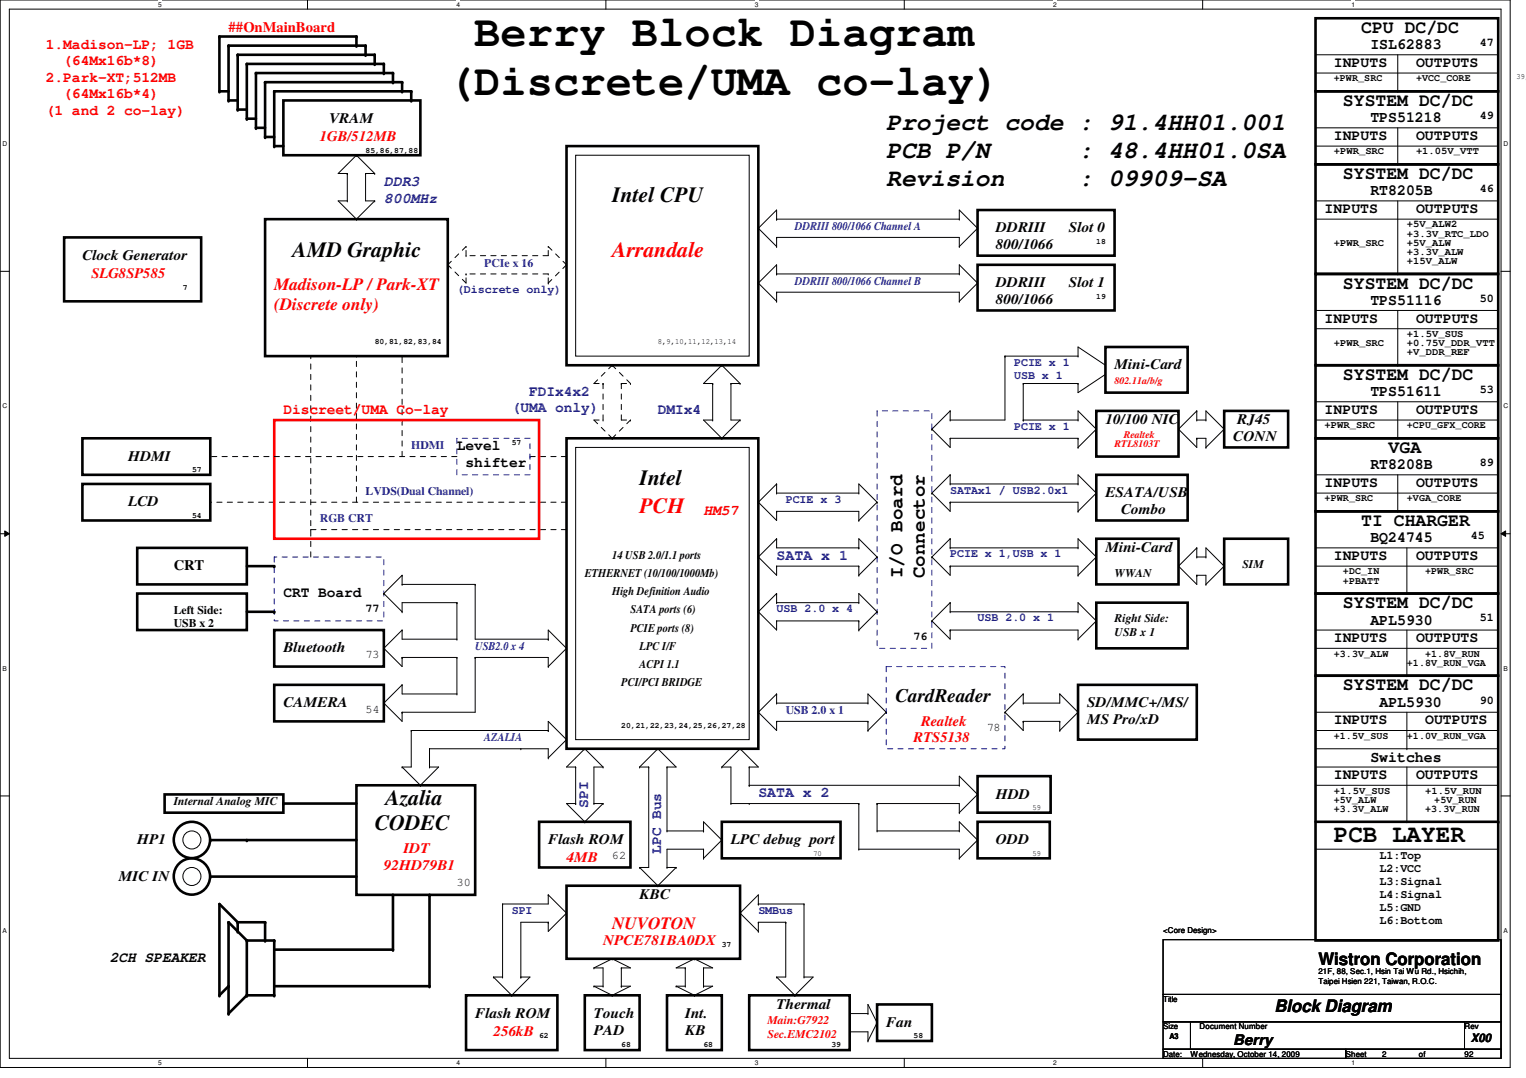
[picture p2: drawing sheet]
<svg xmlns="http://www.w3.org/2000/svg" width="297mm" height="210mm" viewBox="0 0 297 210" stroke-linecap="round" stroke-linejoin="round" font-family="sans-serif">
<path d="M0 0h294v207.9h-294zM1.8 1.8h290.4v204.3h-290.4z" fill="none" stroke="#000" stroke-width=".19"/>
<g fill="#fff">
<path d="M30.8 .2h.7v1.4h-.7z"/>
<path d="M30.8 206.2h.7v1.4h-.7z"/>
</g>
<path d="M59.9 0v1.8M59.9 206.1v1.8" fill="none" stroke="#000" stroke-width=".19"/>
<g fill="#fff">
<path d="M88.9 .2h.6v1.4h-.6z"/>
<path d="M88.9 206.2h.6v1.4h-.6z"/>
</g>
<path d="M117.9 0v1.8M117.9 206.1v1.8" fill="none" stroke="#000" stroke-width=".19"/>
<g fill="#fff">
<path d="M146.9 .2h.7v1.4h-.7z"/>
<path d="M146.9 206.2h.7v1.4h-.7z"/>
</g>
<path d="M176 0v1.8M176 206.1v1.8" fill="none" stroke="#000" stroke-width=".19"/>
<g fill="#fff">
<path d="M205 .2h.7v1.4h-.7z"/>
<path d="M205 206.2h.7v1.4h-.7z"/>
</g>
<path d="M234.1 0v1.8M234.1 206.1v1.8" fill="none" stroke="#000" stroke-width=".19"/>
<g fill="#fff">
<path d="M263.1 .2h.7v1.4h-.7z"/>
<path d="M263.1 206.2h.7v1.4h-.7z"/>
<path d="M.5 27.3h.9v1.4h-.9z"/>
<path d="M292.6 27.3h.9v1.4h-.9z"/>
<path d="M.5 78.4h.9v1.4h-.9z"/>
<path d="M292.6 78.4h.9v1.4h-.9z"/>
</g>
<path d="M0 52.8h1.8M292.2 52.8h1.8" fill="none" stroke="#000" stroke-width=".19"/>
<g fill="#fff">
<path d="M.5 129.5h.8v1.4h-.8z"/>
<path d="M292.6 129.5h.9v1.4h-.9z"/>
</g>
<path d="M0 103.9h1.8M.9 103.4l.9 .5-.9 .5zM292.2 103.9l.9-.5v1zM292.2 103.9h1.8" fill="none" stroke="#000" stroke-width=".19"/>
<path d="M.9 103.4l.9 .5-.9 .5zM292.2 103.9l.9-.5v1z" fill="#000"/>
<g fill="#fff">
<path d="M.5 180.5h.8v1.4h-.8z"/>
<path d="M292.6 180.5h.9v1.4h-.9z"/>
</g>
<g fill="none" stroke="#000" stroke-width=".19">
<path d="M256.1 10.7h35.5M256.1 14.2h35.5M272.1 17.8h.1M272.1 10.7v7.1M291.6 10.7h.1M291.6 14.2h.1M67.6 33.8h.1M67.6 39.1h.1M67.6 39.1h-1.8l3.6 3.6M67.6 33.8v5.3M69.4 30.2h.1M69.4 30.2l-3.6 3.6h1.8"/>
<path d="M69.4 30.2l3.5 3.6M71.2 33.8h.1M71.2 33.8v5.3h1.7M71.2 33.8h1.7M72.9 33.8h.1M72.9 39.1h.1M72.9 39.1l-3.5 3.6M112.1 30.2h33.7v39.1h-33.7zM256.1 39.1h35.5M256.1 28.4h35.5M256.1 24.9h35.5M272.1 32h.1"/>
<path d="M272.1 24.9v7.1M272.1 39.1v14.2M291.6 39.1h.1M291.6 28.4h.1M291.6 24.9h.1M69.4 42.7h.1M147.6 44.4h.1M147.6 55.1h.1M147.6 44.4l3.6 3.6M147.6 55.1l3.6 3.6M151.2 42.7h.1M151.2 48h.1"/>
<path d="M151.2 46.2h.1M151.2 53.3h.1M151.2 58.7h.1M151.2 56.9h.1M151.2 42.7h35.5M151.2 46.2h35.5v1.8M151.2 56.9h35.5v1.8M151.2 42.7v-1.8l-3.6 3.5M151.2 46.2v1.8M151.2 53.3v-1.7l-3.6 3.5M151.2 56.9v1.8M151.2 53.3h35.5"/>
<path d="M186.7 42.7h.1M186.7 48h.1M186.7 53.3h.1M186.7 58.7h.1M186.7 42.7v-1.8l3.6 3.5M186.7 53.3v-1.7l3.6 3.5M190.3 44.4h.1M190.3 55.1h.1M190.3 44.4l-3.6 3.6M190.3 55.1l-3.6 3.6M256.1 42.7h35.5M272.1 53.3h.1"/>
<path d="M291.6 42.7h.1M138.7 74.7h.1M138.7 74.7v7.1M140.5 71.1h.1M140.5 71.1l-3.6 3.6h1.8M140.5 71.1l3.6 3.6M142.3 74.7h.1M142.3 74.7v7.1h1.8M142.3 74.7h1.8M144.1 74.7h.1M195.6 69.3h.1M195.6 69.3v12.5h-10.6"/>
<path d="M195.6 69.3h14.2M199.2 74.7h.1M199.2 74.7h10.6M199.2 74.7v7.1M209.8 69.3h.1M209.8 74.7h.1M209.8 69.3v-1.7l5.4 3.5M215.2 71.1h.1M215.2 72.9h.1M215.2 72.9l-5.4 3.6v-1.8M256.1 64h35.5M256.1 60.5h35.5"/>
<path d="M256.1 78.2h35.5M272.1 71.1h.1M272.1 60.5v10.6M272.1 78.2v7.1M291.6 64h.1M291.6 60.5h.1M291.6 78.2h.1M112.1 87.1h33.7v56.9h-33.7zM138.7 81.8h.1M138.7 81.8h-1.8l3.6 3.5M140.5 85.3h.1M144.1 81.8h.1"/>
<path d="M144.1 81.8l-3.6 3.5M147.6 97.8h.1M147.6 97.8l3.6 3.5v-1.7M151.2 94.2h.1M151.2 99.6h.1M151.2 96h.1M151.2 96h16M151.2 94.2v1.8M151.2 94.2l-3.6 3.6M151.2 99.6h16v1.7M167.2 96h.1M167.2 96v-1.8l3.5 3.6"/>
<path d="M170.7 97.8h.1M170.7 97.8l-3.5 3.5M181.4 96h.1M181.4 83.6h.1M181.4 96l3.6 3.6v-1.8M181.4 83.6l3.6 3.5v-1.8M185 97.8h.1M185 92.5h.1M185 94.2h.1M185 81.8h.1M185 85.3h.1M185 80h.1"/>
<path d="M185 97.8h24.8v1.8M185 92.5l-3.6 3.5M185 80v1.8M185 92.5v1.7M185 85.3h24.8M185 94.2h24.8M185 80l-3.6 3.6M199.2 81.8h.1M199.2 81.8h10.6M209.8 85.3h.1M209.8 94.2h.1M209.8 99.6h.1"/>
<path d="M209.8 87.1h.1M209.8 81.8h.1M209.8 81.8v-1.8l3.6 3.6M209.8 85.3v1.8M209.8 94.2v-1.7l3.6 3.5M213.4 96h.1M213.4 83.6h.1M213.4 96l-3.6 3.6M213.4 83.6l-3.6 3.5M229.4 83.6h.1M229.4 83.6l3.6 3.5v-1.8M233 81.8h.1"/>
<path d="M233 85.3h.1M233 80h.1M233 81.8h1.7M233 85.3h1.7v1.8M233 80l-3.6 3.6M233 80v1.8M234.7 81.8h.1M234.7 87.1h.1M234.7 81.8v-1.8l3.6 3.6M238.3 83.6h.1M238.3 83.6l-3.6 3.5M256.1 92.5h.1"/>
<path d="M256.1 92.5h35.5M256.1 96h35.5M256.1 81.8h35.5M272.1 99.6h.1M272.1 85.3h.1M272.1 92.5v7.1M291.6 96h.1M291.6 81.8h.1M74.7 115.6h.1M74.7 115.6l3.6 3.5M78.3 113.8h.1M78.3 112h.1"/>
<path d="M78.3 119.1h.1M78.3 112v1.8M78.3 113.8h14.2M78.3 112l-3.6 3.6M88.9 117.3h.1M88.9 117.3h-10.6v1.8M88.9 117.3v7.2M92.5 113.8h.1M92.5 113.8v10.7h14.2M147.6 119.1h.1M147.6 108.5h.1M147.6 108.5l3.6 3.5v-1.8"/>
<path d="M147.6 119.1l3.6 3.6v-1.8M151.2 117.3h.1M151.2 115.6h.1M151.2 110.2h.1M151.2 104.9h.1M151.2 110.2h16M151.2 104.9v1.8h16M151.2 115.6v1.7M151.2 117.3h16M151.2 115.6l-3.6 3.5M151.2 104.9l-3.6 3.6M167.2 117.3h.1"/>
<path d="M167.2 112h.1M167.2 106.7h.1M167.2 101.3h.1M167.2 110.2h.1M167.2 106.7v-1.8l3.5 3.6M167.2 110.2v1.8M167.2 117.3v-1.7l3.5 3.5M170.7 119.1h.1M170.7 108.5h.1M170.7 119.1l-3.5 3.6M170.7 108.5l-3.5 3.5M181.4 108.5h.1"/>
<path d="M181.4 108.5l3.6 3.5v-1.8M185 119.1h.1M185 117.3h.1M185 110.2h.1M185 106.7h.1M185 104.9h.1M185 110.2h24.8v1.8M185 106.7h24.8M185 104.9v1.8M185 117.3v1.8M185 104.9l-3.6 3.6M185 117.3l-3.6 3.6"/>
<path d="M185 119.1h24.8M209.8 119.1h.1M209.8 112h.1M209.8 106.7h.1M209.8 106.7v-1.8l3.6 3.6M209.8 119.1v-1.8l3.6 3.6M213.4 108.5h.1M213.4 108.5l-3.6 3.5M229.4 110.2h.1M229.4 110.2l3.6 3.6v-1.8M233 112h.1M233 106.7h.1"/>
<path d="M233 108.5h.1M233 112h1.7v1.8M233 106.7v1.8M233 108.5h1.7M233 106.7l-3.6 3.5M234.7 113.8h.1M234.7 108.5h.1M234.7 108.5v-1.8l3.6 3.5M238.3 110.2h.1M238.3 110.2l-3.6 3.6M256.1 106.7h.1M256.1 110.2h35.5"/>
<path d="M256.1 106.7h35.5M273.9 115.6h.1M273.9 106.7v8.9M291.6 110.2h.1M74.7 126.2h.1M74.7 136.9h.1M74.7 126.2l3.6 3.6v-1.8M74.7 136.9l3.6 3.6v-1.8M78.3 122.7h.1M78.3 128h.1M78.3 138.7h.1M78.3 133.3h.1"/>
<path d="M78.3 133.3l-3.6 3.6M78.3 122.7v1.8h10.6M78.3 133.3v1.8h10.6M78.3 122.7l-3.6 3.5M78.3 128h10.6M88.9 124.5h.1M88.9 135.1h.1M88.9 128h.1M88.9 128v7.1M92.5 128h.1M92.5 128v10.7h-14.2M92.5 128h14.2v1.8"/>
<path d="M106.7 124.5h.1M106.7 129.8h.1M106.7 124.5v-1.8l3.6 3.5M110.3 126.2h.1M110.3 126.2l-3.6 3.6M147.6 138.7h.1M147.6 138.7l3.6 3.5v-1.7M151.2 120.9h.1M151.2 136.9h.1M151.2 135.1h.1M151.2 135.1v1.8M151.2 136.9h17.7"/>
<path d="M151.2 135.1l-3.6 3.6M151.2 120.9h16M167.2 122.7h.1M167.2 120.9h.1M167.2 120.9v1.8M168.9 136.9h.1M168.9 136.9v-1.8l3.6 3.6M172.5 138.7h.1M172.5 138.7l-3.6 3.5M181.4 120.9h.1M181.4 120.9l3.6 3.6v-1.8M185 122.7h.1"/>
<path d="M185 122.7h24.8v1.8M195.6 138.7h.1M195.6 138.7l3.6 3.5v-1.7M199.2 135.1h.1M199.2 136.9h.1M199.2 135.1v1.8M199.2 135.1l-3.6 3.6M206.3 135.1h.1M206.3 135.1v1.8h-7.1M206.3 135.1l3.5 3.6M209.8 138.7h.1M209.8 124.5h.1"/>
<path d="M209.8 138.7l-3.5 3.5M213.4 120.9h.1M213.4 120.9l-3.6 3.6M256.1 122.7h.1M256.1 126.2h35.5M256.1 122.7h35.5M256.1 138.7h35.5M273.9 131.6h.1M273.9 122.7v8.9M273.9 138.7v7.1M291.6 126.2h.1M291.6 138.7h.1"/>
<path d="M0 155h1.8M78.3 149.4h.1M78.3 149.4l3.5 3.5M80 142.2h.1M80 142.2h26.7M80 142.2v7.2h-1.7M81.8 152.9h.1M83.6 149.4h.1M83.6 145.8h.1M83.6 149.4h1.8l-3.6 3.5M83.6 145.8h23.1v1.8M83.6 145.8v3.6"/>
<path d="M101.4 145.8h.1M106.7 142.2h.1M106.7 147.6h.1M106.7 142.2v-1.7l3.6 3.5M110.3 144h.1M110.3 144l-3.6 3.6M112.1 149.4h.1M112.1 156.5h.1M112.1 149.4v7.1M112.1 156.5h-1.8l3.5 3.5M113.8 145.8h.1M113.8 145.8l-3.5 3.6h1.8"/>
<path d="M113.8 145.8l3.6 3.6M115.6 156.5h.1M115.6 156.5h1.8M117.4 156.5h.1M117.4 149.4h.1M117.4 149.4h-1.8v7.1M117.4 156.5l-3.6 3.5M124.5 149.4h.1M124.5 149.4h1.8M126.3 149.4h.1M126.3 149.4v19.5h-1.8M128.1 145.8h.1"/>
<path d="M128.1 145.8l3.5 3.6h-1.8M128.1 145.8l-3.6 3.6M129.8 149.4h.1M129.8 149.4v12.4M140.5 149.4h.1M140.5 149.4h1.8v7.1M142.3 156.5h.1M142.3 156.5h24.9M144.1 145.8h.1M144.1 145.8l3.5 3.6h-1.8M144.1 145.8l-3.6 3.6M145.8 156.5h.1"/>
<path d="M145.8 152.9h.1M145.8 149.4h.1M145.8 152.9h40.9M145.8 149.4v3.5M151.2 140.5h.1M151.2 140.5h17.7M167.2 156.5h.1M167.2 156.5v8.9M168.9 142.2h.1M168.9 140.5h.1M168.9 140.5v1.7M170.7 156.5h.1"/>
<path d="M170.7 156.5h16v1.7M170.7 156.5v5.3M186.7 158.2h.1M186.7 152.9h.1M186.7 152.9v-1.8l3.6 3.6M190.3 154.7h.1M190.3 154.7l-3.6 3.5M199.2 140.5h.1M199.2 140.5h7.1M206.3 142.2h.1M206.3 140.5h.1M206.3 140.5v1.7"/>
<path d="M256.1 142.2h.1M256.1 149.4h.1M256.1 142.2h35.5M256.1 152.9h35.5M256.1 149.4h35.5M256.1 145.8h35.5M273.9 145.8h.1M273.9 149.4v10.6M291.6 152.9h.1M291.6 145.8h.1M292.2 155h1.8M97.8 176h.1"/>
<path d="M97.8 176v14.2M106.7 179.6h.1M106.7 174.2h.1M106.7 179.6h-5.3v10.6M106.7 174.2v1.8h-8.9M106.7 174.2l3.6 3.6M110.3 177.8h.1M110.3 177.8l-3.6 3.6v-1.8M113.8 160h.1M124.5 168.9h.1M124.5 168.9l3.6 3.6M128.1 172.5h.1"/>
<path d="M129.8 161.8h.1M129.8 168.9h.1M129.8 168.9h1.8M129.8 161.8h7.1M131.6 168.9h.1M131.6 168.9l-3.5 3.6M136.9 161.8h.1M136.9 165.4h.1M136.9 167.1h.1M136.9 165.4h-7.1v3.5M136.9 161.8v-1.8l3.6 3.6M136.9 165.4v1.7"/>
<path d="M140.5 163.6h.1M140.5 163.6l-3.6 3.5M144.1 177.8h.1M144.1 177.8l3.5 3.6M147.6 176h.1M147.6 179.6h.1M147.6 179.6h5.3M147.6 176v-1.8l-3.5 3.6M147.6 176h8.9M147.6 179.6v1.8M152.9 179.6h.1M152.9 179.6v10.6h-1.7"/>
<path d="M156.5 176h.1M156.5 176v14.2M167.2 165.4h.1M167.2 165.4h19.5v1.7M170.7 161.8h.1M170.7 161.8h16M186.7 167.1h.1M186.7 161.8h.1M186.7 161.8v-1.8l3.6 3.6M190.3 163.6h.1M190.3 163.6l-3.6 3.5M256.1 165.4h35.5"/>
<path d="M273.9 160h.1M291.6 165.4h.1M96.1 190.2h.1M96.1 190.2h1.7M96.1 190.2l3.5 3.6M97.8 190.2h.1M99.6 193.8h.1M101.4 190.2h.1M101.4 190.2h1.8l-3.6 3.6M115.6 192h.1M115.6 188.5h.1M115.6 188.5h1.8v3.5"/>
<path d="M115.6 192h1.8M115.6 192l3.6 1.8M117.4 192h.1M119.2 186.7h.1M119.2 193.8h.1M119.2 186.7l-3.6 1.8M119.2 186.7l3.5 1.8h-1.8M120.9 188.5h.1M120.9 192h.1M120.9 192h1.8l-3.5 1.8M120.9 188.5v3.5M131.6 192h.1"/>
<path d="M131.6 192h1.8M131.6 192l3.6 1.8M133.4 188.5h.1M133.4 192h.1M133.4 188.5v3.5M135.2 186.7h.1M135.2 193.8h.1M135.2 186.7l-3.6 1.8h1.8M135.2 186.7l3.5 1.8h-1.8M136.9 192h.1M136.9 188.5h.1M136.9 192h1.8l-3.5 1.8"/>
<path d="M136.9 188.5v3.5M147.6 181.4h.1M151.2 190.2h.1M151.2 190.2l3.5 3.6M154.7 193.8h.1M156.5 190.2h.1M156.5 190.2h1.8l-3.6 3.6M165.4 197.4h.1M165.4 197.4h3.5M168.9 197.4h.1M168.9 197.4v-1.8l1.8 3.5M170.7 199.1h.1"/>
<path d="M170.7 199.1l-1.8 3.6M226.4 183h65.8v10.6h-65.8zM226.4 193.6h65.8v5.4h-65.8zM226.4 199h5.3v5.3h-5.3zM231.7 199h53.4v5.3h-53.4zM285.1 199h7.1v5.3h-7.1zM165.4 200.9h.1M165.4 200.9h3.5v1.8M168.9 202.7h.1M226.4 204.3h35.6v1.8h-35.6zM262 204.3h30.2v1.8h-30.2z"/>
<circle cx="37.3" cy="163.5" r="1.76"/>
<circle cx="37.3" cy="170.7" r="1.76"/>
</g>
<g fill="none" stroke="#000" stroke-width=".51">
<path d="M55.2 19.6h26.6v10.6h-26.6zM69.4 8.9v-1.8h-26.7v10.7h1.8M71.2 10.7v-1.8h-26.7v10.7h1.8M72.9 12.4v-1.7h-26.6v10.6h1.7M74.7 14.2v-1.8h-26.7v10.7h1.8M76.5 16v-1.8h-26.7v10.7h1.8M78.3 17.8v-1.8h-26.7v10.7h1.8M80 19.6v-1.8h-26.6v10.6h1.8M256.1 17.8h35.5v14.2h-35.5zM256.1 3.6h35.5v14.2h-35.5zM110.3 28.4h37.3v42.7h-37.3zM256.1 32h35.5v21.3h-35.5z"/>
<path d="M12.5 46.2h26.7v12.5h-26.7zM51.6 42.7h35.6v26.6h-35.6zM190.3 51.6h26.7v8.9h-26.7zM190.3 40.9h26.7v8.9h-26.7zM256.1 53.3h35.5v17.8h-35.5zM215.2 67.6h16v8.9h-16zM256.1 71.1h35.5v14.2h-35.5zM16 85.3h24.9v7.2h-24.9zM16 94.2h24.9v7.1h-24.9zM110.3 85.3h37.3v60.5h-37.3zM213.4 80h16v8.9h-16zM213.4 92.5h17.8v8.8h-17.8z"/>
<path d="M238.3 80h12.4v7.1h-12.4zM256.1 85.3h35.5v14.3h-35.5zM256.1 99.6h35.5v16h-35.5zM26.7 115.6h21.3v7.1h-21.3zM26.7 106.7h21.3v7.1h-21.3zM48 110.2h5.4M48 119.1h5.4M213.4 104.9h16v8.9h-16zM213.4 117.3h17.8v8.9h-17.8zM238.3 104.9h12.4v8.9h-12.4zM256.1 115.6h35.5v16h-35.5zM53.4 133.3h21.3v7.2h-21.3z"/>
<path d="M53.4 122.7h21.3v7.1h-21.3zM209.8 133.3h23.2v10.7h-23.2zM256.1 131.6h35.5v51.5h-35.5zM32 154.7h23.2v3.5h-23.2zM55.2 156.5h14.2M69.4 152.9h23.1v21.3h-23.1zM190.3 151.1h14.2v7.1h-14.2zM40.9 170.7h28.5M40.9 163.6h28.5M46.3 179.6l-3.6-3.6v17.8l1.8-1.8M46.3 179.6h5.3v3.5M46.3 179.6v1.8"/>
<path d="M76.5 174.2v10.7h-23.1M83.6 174.2v17.8h-30.2M104.9 160h17.8v8.9h-17.8zM110.3 172.5h33.8v14.2h-33.8zM140.5 160h23.1v7.1h-23.1zM190.3 160h14v7.1h-14zM256.1 160h35.5M48 183.1l-3.5-3.5v17.8l3.5-3.6M48 183.1v10.7M48 183.1h5.4v10.7h-5.4M90.7 193.8h17.8v10.7h-17.8zM113.8 193.8h10.7v10.7h-10.7z"/>
<path d="M129.8 193.8h10.7v10.7h-10.7zM145.8 193.8h19.6v10.7h-19.6zM170.7 195.6h10.7v7.1h-10.7z"/>
<circle cx="37.4" cy="163.5" r="3.5"/>
<circle cx="37.4" cy="170.7" r="3.5"/>
</g>
<path d="M88.9 85.3h14.3v7.2h-14.3zM170.7 80h10.7v46.2h-10.7zM53.4 108.5h21.3v12.4h-21.3zM172.5 129.8h23.1v16h-23.1z" fill="none" stroke="#00f" stroke-width=".19" stroke-dasharray="1 1 1 1 1 1 1 1"/>
<g fill="#000">
<circle cx="42.7" cy="7.1" r=".25"/>
<circle cx="42.7" cy="17.8" r=".25"/>
<circle cx="44.5" cy="8.9" r=".25"/>
<circle cx="44.5" cy="19.6" r=".25"/>
<circle cx="46.3" cy="10.7" r=".25"/>
<circle cx="48" cy="12.4" r=".25"/>
<circle cx="49.8" cy="14.2" r=".25"/>
<circle cx="51.6" cy="16" r=".25"/>
<circle cx="53.4" cy="17.8" r=".25"/>
<circle cx="69.4" cy="7.1" r=".25"/>
<circle cx="69.4" cy="8.9" r=".25"/>
<circle cx="71.2" cy="8.9" r=".25"/>
<circle cx="71.2" cy="10.7" r=".25"/>
<circle cx="72.9" cy="12.4" r=".25"/>
<circle cx="72.9" cy="10.7" r=".25"/>
<circle cx="74.7" cy="12.4" r=".25"/>
<circle cx="74.7" cy="14.2" r=".25"/>
<circle cx="76.5" cy="14.2" r=".25"/>
<circle cx="76.5" cy="16" r=".25"/>
<circle cx="78.3" cy="16" r=".25"/>
<circle cx="78.3" cy="17.8" r=".25"/>
<circle cx="80" cy="19.6" r=".25"/>
<circle cx="80" cy="17.8" r=".25"/>
<circle cx="46.3" cy="21.3" r=".25"/>
<circle cx="48" cy="23.1" r=".25"/>
<circle cx="49.8" cy="24.9" r=".25"/>
<circle cx="51.6" cy="26.7" r=".25"/>
<circle cx="53.4" cy="28.4" r=".25"/>
<circle cx="53.4" cy="119.1" r=".25"/>
<circle cx="53.4" cy="110.2" r=".25"/>
<circle cx="55.2" cy="156.5" r=".25"/>
<circle cx="40.9" cy="163.6" r=".25"/>
<circle cx="40.9" cy="170.7" r=".25"/>
<circle cx="44.5" cy="179.6" r=".25"/>
<circle cx="46.3" cy="179.6" r=".25"/>
<circle cx="48" cy="163.6" r=".25"/>
<circle cx="51.6" cy="179.6" r=".25"/>
<circle cx="76.5" cy="174.2" r=".25"/>
<circle cx="83.6" cy="174.2" r=".25"/>
<circle cx="291.6" cy="160" r=".25"/>
<circle cx="42.7" cy="193.8" r=".25"/>
<circle cx="44.5" cy="192" r=".25"/>
<circle cx="44.5" cy="197.4" r=".25"/>
<circle cx="46.3" cy="181.4" r=".25"/>
<circle cx="48" cy="183.1" r=".25"/>
<circle cx="48" cy="193.8" r=".25"/>
<circle cx="51.6" cy="183.1" r=".25"/>
<circle cx="53.4" cy="183.1" r=".25"/>
<circle cx="53.4" cy="193.8" r=".25"/>
<circle cx="76.5" cy="184.9" r=".25"/>
<circle cx="83.6" cy="192" r=".25"/>
</g>
<g fill="none" stroke="#000" stroke-width=".19" stroke-dasharray="1 1 1 1 1 1 1 1">
<path d="M87.2 51.6h.1M90.7 48l-3.5 3.6M90.7 55.1v-1.8M90.7 53.3h.1M90.7 55.1l-3.5-3.5M90.7 49.8v-1.8M90.7 48h.1M90.7 49.8h.1M106.7 48l3.6 3.6M106.7 49.8v-1.8M106.7 48h.1M106.7 55.1h.1"/>
<path d="M106.7 55.1v-1.8M106.7 53.3h.1M106.7 49.8h-16M106.7 53.3h-16M110.3 51.6h.1M110.3 51.6l-3.6 3.5M60.5 69.3h.1M69.4 69.3h.1M78.3 69.3h.1M115.6 74.7h1.8M115.6 74.7l3.6-3.6M117.4 74.7h.1"/>
<path d="M119.2 71.1h.1M120.9 74.7h1.8M120.9 74.7h.1M122.7 74.7h.1M122.7 74.7l-3.5-3.6M40.9 97.8h.1M40.9 88.9h.1M69.4 97.8v-28.5M78.3 88.9v-19.6M88.9 88.9h-48M103.2 88.9h.1M110.3 88.9h-7.1"/>
<path d="M110.3 97.8h-69.4M115.6 81.8h1.8M115.6 81.8l3.6 3.5M117.4 81.8v-7.1M117.4 81.8h.1M119.2 85.3h.1M120.9 81.8v-7.1M120.9 81.8h1.8M122.7 81.8l-3.5 3.5M122.7 81.8h.1M60.5 103.1h.1M60.5 108.5v-39.2"/>
<path d="M110.3 103.1h-49.8"/>
</g>
<path d="M53.4 81.8h51.5v23.1h-51.5z" fill="none" stroke="#f00" stroke-width=".51"/>
<g font-size="8.5">
<text x="92.3" y="8.9">Berry Block Diagram</text>
<text x="87.2" y="18.5">(Discrete/UMA co-lay)</text>
</g>
<g font-size="4.8">
<text x="172.5" y="25.3">Project code : 91.4HH01.001</text>
<text x="172.5" y="30.7">PCB P/N</text>
<text x="209.9" y="30.7">: 48.4HH01.0SA</text>
<text x="172.5" y="36.2">Revision</text>
<text x="209.9" y="36.2">: 09909-SA</text>
<text x="259.6" y="164">PCB LAYER</text>
</g>
<g font-size="4.2">
<text x="119.2" y="39.4">Intel CPU</text>
<text x="56.9" y="50">AMD Graphic</text>
<text x="124.5" y="94.5">Intel</text>
<text x="72.9" y="161.6">CODEC</text>
<text x="75.1" y="156.7">Azalia</text>
</g>
<g font-size="4.2" fill="#f00">
<text x="119.2" y="50">Arrandale</text>
<text x="124.5" y="99.8">PCH</text>
</g>
<g font-size="3.7">
<text x="175.7" y="112.6" transform="rotate(-90 175.7 112.6)">I/O Board</text>
<text x="180" y="112.6" transform="rotate(-90 180 112.6)">Connector</text>
<text x="174.3" y="136.7">CardReader</text>
</g>
<g font-size="3.5">
<text x="265" y="6.4">CPU DC/DC</text>
<text x="261.4" y="20.6">SYSTEM DC/DC</text>
<text x="261.4" y="34.8">SYSTEM DC/DC</text>
<text x="261.4" y="56.2">SYSTEM DC/DC</text>
<text x="261.4" y="74">SYSTEM DC/DC</text>
<text x="270.3" y="88.2">VGA</text>
<text x="265" y="102.4">TI CHARGER</text>
<text x="261.4" y="118.4">SYSTEM DC/DC</text>
<text x="261.4" y="134.4">SYSTEM DC/DC</text>
</g>
<g font-size="3.3" fill="#f00">
<text x="53.4" y="56.4">Madison-LP / Park-XT</text>
<text x="53.4" y="60.3">(Discrete only)</text>
<text x="119.2" y="180.8">NUVOTON</text>
</g>
<g font-size="3.3">
<text x="256.6" y="187.9">Wistron Corporation</text>
<text x="248.1" y="197">Block Diagram</text>
</g>
<g font-size="3">
<text x="266.7" y="9.6">ISL62883</text>
<text x="266.7" y="23.8">TPS51218</text>
<text x="266.7" y="38.1">RT8205B</text>
<text x="266.7" y="59.4">TPS51116</text>
<text x="266.7" y="77.2">TPS51611</text>
<text x="266.7" y="91.4">RT8208B</text>
<text x="266.7" y="105.6">BQ24745</text>
<text x="266.7" y="121.6">APL5930</text>
<text x="268.5" y="137.6">APL5930</text>
<text x="266.7" y="148.3">Switches</text>
</g>
<g font-size="2.8" fill="#f00">
<text x="8.9" y="9.5">1.Madison-LP; 1GB</text>
<text x="44.5" y="6.1">##OnMainBoard</text>
<text x="8.9" y="15.9">2.Park-XT;512MB</text>
<text x="12.3" y="12.7">(64Mx16b*8)</text>
<text x="8.9" y="22.4">(1 and 2 co-lay)</text>
<text x="12.3" y="19.1">(64Mx16b*4)</text>
<text x="62.3" y="27.5">1GB/512MB</text>
<text x="17.8" y="54.1">SLG8SP585</text>
<text x="55.2" y="80.6">Discreet/UMA Co-lay</text>
<text x="136.9" y="100.2">HM57</text>
<text x="179.3" y="141.3">Realtek</text>
<text x="177.8" y="144.6">RTS5138</text>
<text x="78.5" y="166.2">IDT</text>
<text x="110.3" y="167.9">4MB</text>
<text x="74.7" y="169.5">92HD79B1</text>
<text x="117.4" y="183.9">NPCE781BA0DX</text>
<text x="96.1" y="201.7">256kB</text>
</g>
<g font-size="2.8">
<text x="259.6" y="13">INPUTS</text>
<text x="275.6" y="13">OUTPUTS</text>
<text x="64" y="23.9">VRAM</text>
<text x="259.6" y="27.3">INPUTS</text>
<text x="275.6" y="27.3">OUTPUTS</text>
<text x="257.8" y="41.5">INPUTS</text>
<text x="275.6" y="41.5">OUTPUTS</text>
<text x="193.8" y="45.3">DDRIII</text>
<text x="208.1" y="45.3">Slot 0</text>
<text x="16" y="50.6">Clock Generator</text>
<text x="193.8" y="48.6">800/1066</text>
<text x="193.8" y="55.9">DDRIII</text>
<text x="193.8" y="59.2">800/1066</text>
<text x="208.1" y="55.9">Slot 1</text>
<text x="257.8" y="62.8">INPUTS</text>
<text x="275.6" y="62.8">OUTPUTS</text>
<text x="217" y="71.9">Mini-Card</text>
<text x="215.2" y="82.6">10/100 NIC</text>
<text x="240.8" y="82.6">RJ45</text>
<text x="257.8" y="80.6">INPUTS</text>
<text x="275.6" y="80.6">OUTPUTS</text>
<text x="24.9" y="89.7">HDMI</text>
<text x="88.9" y="87.7">Level</text>
<text x="240.1" y="85.9">CONN</text>
<text x="90.6" y="90.9">shifter</text>
<text x="257.8" y="94.8">INPUTS</text>
<text x="275.6" y="94.8">OUTPUTS</text>
<text x="24.9" y="98.6">LCD</text>
<text x="215.2" y="96.8">ESATA/USB</text>
<text x="218.2" y="100.1">Combo</text>
<text x="215.2" y="107.5">Mini-Card</text>
<text x="33.8" y="111">CRT</text>
<text x="259.6" y="109.1">INPUTS</text>
<text x="275.6" y="109.1">OUTPUTS</text>
<text x="55.2" y="116.2">CRT Board</text>
<text x="259.6" y="125.1">INPUTS</text>
<text x="275.6" y="125.1">OUTPUTS</text>
<text x="55.2" y="127">Bluetooth</text>
<text x="55.2" y="137.7">CAMERA</text>
<text x="211.6" y="137.7">SD/MMC+/MS/</text>
<text x="211.6" y="141">MS Pro/xD</text>
<text x="259.6" y="141.1">INPUTS</text>
<text x="277.4" y="141.1">OUTPUTS</text>
<text x="193.8" y="155.5">HDD</text>
<text x="259.6" y="151.7">INPUTS</text>
<text x="275.6" y="151.7">OUTPUTS</text>
<text x="26.7" y="164.4">HP1</text>
<text x="106.7" y="164.4">Flash ROM</text>
<text x="142.3" y="164.4">LPC debug port</text>
<text x="193.8" y="164.4">ODD</text>
<text x="23.2" y="171.5">MIC IN</text>
<text x="124.5" y="175">KBC</text>
<text x="21.4" y="187.3">2CH SPEAKER</text>
<text x="151.2" y="196.4">Thermal</text>
<text x="92.5" y="198.2">Flash ROM</text>
<text x="115.6" y="198.2">Touch</text>
<text x="115.6" y="201.5">PAD</text>
<text x="133.4" y="198.2">Int.</text>
<text x="133.4" y="201.5">KB</text>
<text x="172.5" y="199.9">Fan</text>
<text x="240.1" y="203.5">Berry</text>
</g>
<g font-size="2.8" fill="#00f">
<text x="74.7" y="36.2">DDR3</text>
<text x="74.7" y="39.5">800MHz</text>
<text x="103" y="77">FDIx4x2</text>
<text x="99.6" y="80.3">(UMA only)</text>
<text x="128.1" y="80.6">DMIx4</text>
<text x="151.2" y="109.1">SATA x 1</text>
<text x="147.6" y="155.3">SATA x 2</text>
<text x="114.5" y="157.4" transform="rotate(-90 114.5 157.4)">SPI</text>
<text x="128.7" y="166.2" transform="rotate(-90 128.7 166.2)">LPC Bus</text>
</g>
<g font-size="2.3">
<text x="288.1" y="9">47</text>
<text x="288.1" y="23.2">49</text>
<text x="288.1" y="37.4">46</text>
<text x="288.1" y="58.8">50</text>
<text x="288.1" y="76.5">53</text>
<text x="288.1" y="90.8">89</text>
<text x="286.3" y="105">45</text>
<text x="113.8" y="112.3">ETHERNET (10/100/1000Mb)</text>
<text x="119.2" y="108.8">14 USB 2.0/1.1 ports</text>
<text x="217" y="112.3">WWAN</text>
<text x="241.8" y="110.5">SIM</text>
<text x="33.8" y="119.5">Left Side:</text>
<text x="71.2" y="119.2">77</text>
<text x="119.2" y="115.9">High Definition Audio</text>
<text x="122.7" y="119.4">SATA ports (6)</text>
<text x="33.8" y="122.2">USB x 2</text>
<text x="122.7" y="123">PCIE ports (8)</text>
<text x="177.8" y="124.5">76</text>
<text x="217" y="121.2">Right Side:</text>
<text x="217" y="123.9">USB x 1</text>
<text x="288.1" y="121">51</text>
<text x="71.2" y="128.1">73</text>
<text x="124.5" y="130.1">ACPI 1.1</text>
<text x="124.5" y="126.5">LPC I/F</text>
<text x="120.9" y="133.6">PCI/PCI BRIDGE</text>
<text x="288.1" y="137">90</text>
<text x="71.2" y="138.8">54</text>
<text x="192.1" y="142.3">78</text>
<text x="33.8" y="156.8">Internal Analog MIC</text>
<text x="119.2" y="167.2">62</text>
<text x="268.5" y="167.2">L1:Top</text>
<text x="88.9" y="172.6">30</text>
<text x="268.5" y="169.8">L2:VCC</text>
<text x="268.5" y="172.3">L3:Signal</text>
<text x="268.5" y="174.8">L4:Signal</text>
<text x="268.5" y="177.4">L5:GND</text>
<text x="268.5" y="179.9">L6:Bottom</text>
<text x="286.3" y="203">X00</text>
</g>
<g font-size="2.3" fill="#00f">
<text x="154.7" y="44.7">DDRIII 800/1066 Channel A</text>
<text x="94.3" y="51.9">PCIe x 16</text>
<text x="88.9" y="57">(Discrete only)</text>
<text x="154.7" y="55.4">DDRIII 800/1066 Channel B</text>
<text x="197.4" y="71.2">PCIE x 1</text>
<text x="197.4" y="73.7">USB x 1</text>
<text x="197.4" y="83.7">PCIE x 1</text>
<text x="80" y="87.5">HDMI</text>
<text x="62.3" y="101.7">RGB CRT</text>
<text x="71.2" y="96.4">LVDS(Dual Channel)</text>
<text x="152.9" y="97.9">PCIE x 3</text>
<text x="185" y="96.1">SATAx1 / USB2.0x1</text>
<text x="185" y="108.5">PCIE x 1,USB x 1</text>
<text x="151.2" y="119.2">USB 2.0 x 4</text>
<text x="190.3" y="121">USB 2.0 x 1</text>
<text x="92.5" y="126.5">USB2.0 x 4</text>
<text x="152.9" y="139">USB 2.0 x 1</text>
<text x="94.3" y="144.3">AZALIA</text>
<text x="99.6" y="177.9">SPI</text>
<text x="147.6" y="177.9">SMBus</text>
</g>
<g font-size="2.3" fill="#f00">
<text x="149.4" y="199.4">Main:G7922</text>
<text x="149.4" y="202.1">Sec.EMC2102</text>
</g>
<g font-size="1.9">
<text x="259.6" y="15.8">+PWR_SRC</text>
<text x="275.6" y="15.8">+VCC_CORE</text>
<text x="259.6" y="30.1">+PWR_SRC</text>
<text x="275.6" y="30.1">+1.05V_VTT</text>
<text x="259.6" y="47.8">+PWR_SRC</text>
<text x="273.9" y="47.8">+5V_ALW</text>
<text x="273.9" y="46.1">+3.3V_RTC_LDO</text>
<text x="273.9" y="44.3">+5V_ALW2</text>
<text x="273.9" y="49.6">+3.3V_ALW</text>
<text x="273.9" y="51.4">+15V_ALW</text>
<text x="273.9" y="65.6">+1.5V_SUS</text>
<text x="259.6" y="67.4">+PWR_SRC</text>
<text x="273.9" y="67.4">+0.75V_DDR_VTT</text>
<text x="273.9" y="69.2">+V_DDR_REF</text>
<text x="257.8" y="83.4">+PWR_SRC</text>
<text x="273.9" y="83.4">+CPU_GFX_CORE</text>
<text x="257.8" y="97.6">+PWR_SRC</text>
<text x="273.9" y="97.6">+VGA_CORE</text>
<text x="261.4" y="113.6">+PBATT</text>
<text x="261.4" y="111.8">+DC_IN</text>
<text x="277.4" y="111.8">+PWR_SRC</text>
<text x="259.6" y="127.8">+3.3V_ALW</text>
<text x="273.9" y="129.6">+1.8V_RUN_VGA</text>
<text x="277.4" y="127.8">+1.8V_RUN</text>
<text x="259.6" y="143.8">+1.5V_SUS</text>
<text x="273.9" y="143.8">+1.0V_RUN_VGA</text>
<text x="259.6" y="154.5">+1.5V_SUS</text>
<text x="277.4" y="154.5">+1.5V_RUN</text>
<text x="259.6" y="156.3">+5V_ALW</text>
<text x="259.6" y="158.1">+3.3V_ALW</text>
<text x="277.4" y="158.1">+3.3V_RUN</text>
<text x="279.2" y="156.3">+5V_RUN</text>
</g>
<g font-size="1.9" fill="#f00">
<text x="217" y="74.7">802.11a/b/g</text>
<text x="217" y="87.1">RTL8103T</text>
<text x="218.7" y="85.3">Realtek</text>
</g>
<g font-size="1.6">
<text x="295.2" y="15.5">39,</text>
<text x="71.2" y="29.7">85,86,87,88</text>
<text x="213.4" y="47.5">18</text>
<text x="35.6" y="56.4">7</text>
<text x="213.4" y="58.2">19</text>
<text x="72.9" y="67.1">80,81,82,83,84</text>
<text x="128.1" y="67">8,9,10,11,12,13,14</text>
<text x="99.6" y="86.6">57</text>
<text x="37.4" y="91.9">57</text>
<text x="37.4" y="100.8">54</text>
<text x="120.9" y="141.7">20,21,22,23,24,25,26,27,28</text>
<text x="201" y="157.7">59</text>
<text x="158.3" y="166.6">70</text>
<text x="201" y="166.6">59</text>
<text x="140.5" y="184.4">37</text>
<text x="226.4" y="181.7">&lt;Core Design&gt;</text>
<text x="256.6" y="189.7">21F, 88, Sec.1, Hsin Tai Wu Rd., Hsichih,</text>
<text x="256.6" y="191.6">Taipei Hsien 221, Taiwan, R.O.C.</text>
<text x="226.4" y="195.1">Title</text>
<text x="104.9" y="202.2">62</text>
<text x="120.9" y="204">68</text>
<text x="136.9" y="204">68</text>
<text x="177.8" y="202.2">58</text>
<text x="226.4" y="200.4">Size</text>
<text x="227.6" y="202.4">A3</text>
<text x="233.5" y="200.4">Document Number</text>
<text x="285.1" y="200.4">Rev</text>
<text x="226.4" y="205.7">Date:</text>
<text x="231.7" y="205.7">Wednesday, October 14, 2009</text>
<text x="262" y="205.7">Sheet</text>
<text x="269.1" y="205.7">2</text>
<text x="276.2" y="205.7">of</text>
<text x="285.1" y="205.7">92</text>
</g>
<g font-size="1.6" fill="#fff">
<text x="259.6" y="116.8">26</text>
<text x="259.6" y="141.7">26</text>
<text x="160.1" y="204">2539</text>
</g>
<g font-size="1.3">
<text x="30.8" y="1.3">5</text>
<text x="88.9" y="1.3">4</text>
<text x="146.9" y="1.3">3</text>
<text x="205" y="1.3">2</text>
<text x="263.1" y="1.3">1</text>
<text x=".5" y="28.4">D</text>
<text x="292.6" y="28.4">D</text>
<text x=".5" y="79.5">C</text>
<text x="292.6" y="79.5">C</text>
<text x=".5" y="130.6">B</text>
<text x="292.6" y="130.6">B</text>
<text x=".5" y="181.7">A</text>
<text x="292.6" y="181.7">A</text>
<text x="30.8" y="207.4">5</text>
<text x="88.9" y="207.4">4</text>
<text x="146.9" y="207.4">3</text>
<text x="205" y="207.4">2</text>
<text x="263.1" y="207.4">1</text>
</g>
</svg>
